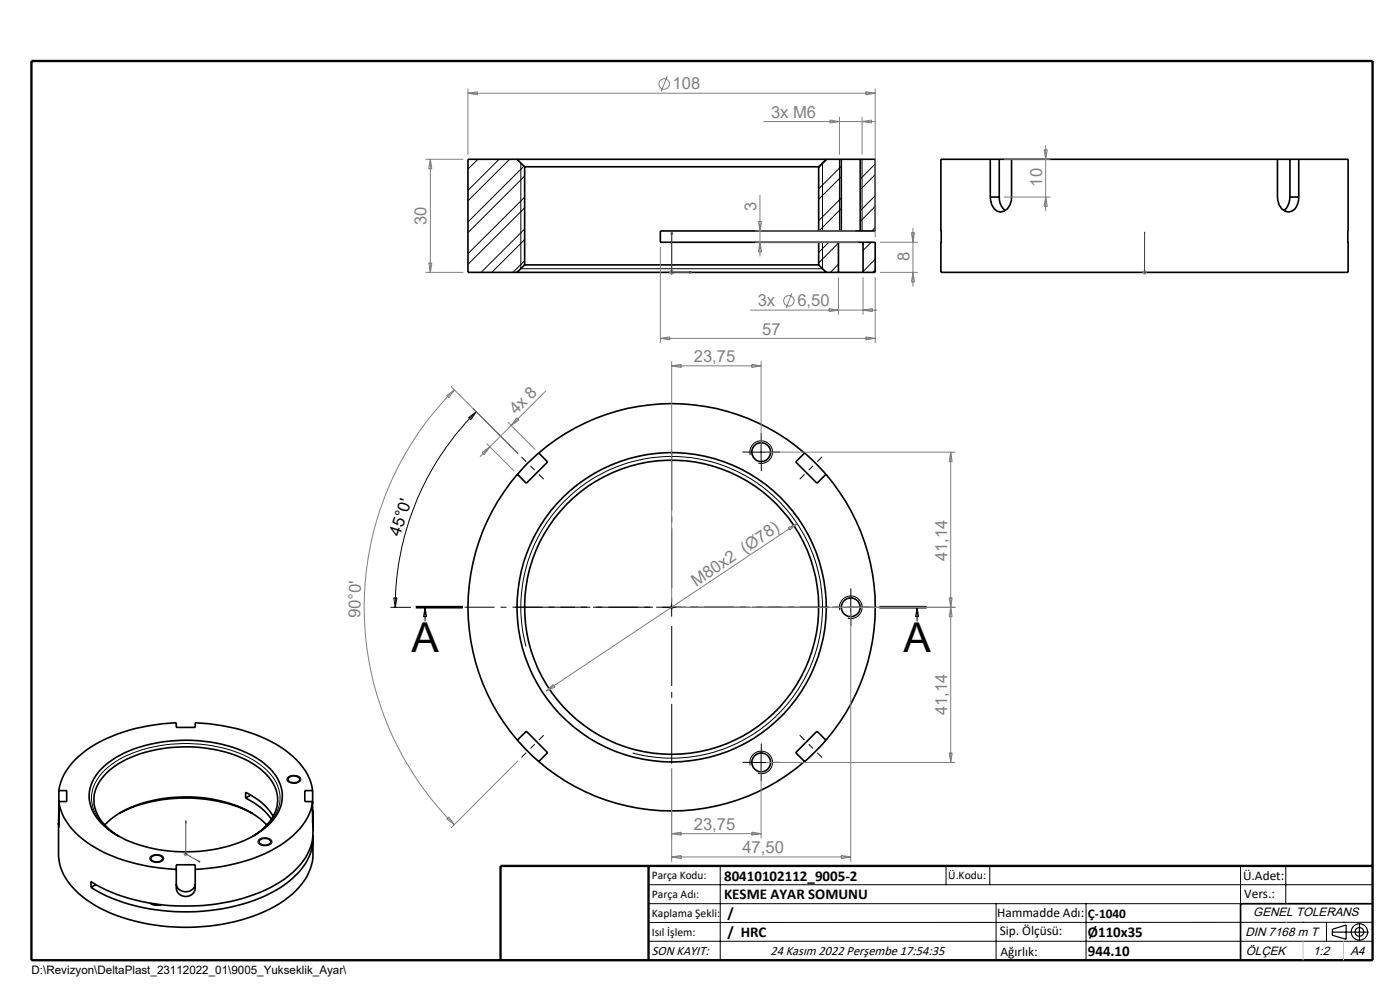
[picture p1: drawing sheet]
<svg xmlns="http://www.w3.org/2000/svg" width="297mm" height="210mm" viewBox="0 0 297 210" stroke-linecap="round" stroke-linejoin="round" font-family="sans-serif">
<g fill="none" stroke="#000" stroke-width=".35">
<path d="M109.7 33.8h65.6M109.7 33.8h-10.4v24h10.4M109.7 33.8l1.6 1.6M111.3 35.4h62.4M111.3 35.4v20.8M173.7 35.4v13.6M175.3 33.8h3.2M175.3 33.8l-1.6 1.6M178.5 33.8h4M178.5 33.8v15.2M182.5 33.8h3.2v15.2h-3.2M182.5 33.8v15.2"/>
<path d="M210.1 33.8h-10.5v24h86.4v-24h-10.5M210.1 33.8h4.5M210.1 33.8v8M212 33.8v8M214.6 33.8v8a2.97 2.97 0 0 1-2.4 3.2 2.76 2.76 0 0 1-2.1-3.2M214.6 33.8h56.4M271 33.8v8a3 3 0 0 0 2.3 3.2 2.44 2.44 0 0 0 2.2-2.5v-.7M271 33.8h4.5M273.6 33.8v8M275.5 33.8v8M109.7 57.8h65.6M111.3 56.2h62.4"/>
<path d="M111.3 56.2l-1.6 1.6M173.7 49h-33.6v2.4h33.6M173.7 56.2l1.6 1.6M173.7 51.4h4.2M173.7 51.4v4.8M173.7 49h4.8M175.3 57.8h2.6M177.9 51.4h5.2M177.9 57.8h5.2M177.9 51.4v6.4M178.5 49h4M183.1 51.4h2.6v6.4h-2.6"/>
<path d="M183.1 51.4v6.4M210.1 41.8h1.9M212 41.8a3.3 3.3 0 0 0 1.3 2.9M273.6 41.8a3.6 3.6 0 0 1-1.2 2.9M273.6 41.8h1.9M114.3 96.1a43.2 43.2 0 0 1 56.4 0M114.3 96.1l-2.4 2.1-2.2 2.4M114.3 96.1l1.9 1.9-4.5 4.5-2-1.9M170.7 96.1l1.6 1.4 2.9 3.1M170.7 96.1l-1.9 1.9 4.5 4.5 1.9-1.9M109.7 100.6a43.2 43.2 0 0 0 0 56.4M175.2 100.6a43.3 43.3 0 0 1 0 56.4"/>
<path d="M109.7 157l3 3.1 1.6 1.4M109.7 157l2-1.9 4.5 4.6-1.9 1.8M175.2 157l-2.9 3.1-1.6 1.4M175.2 157l-1.9-1.9-4.5 4.6 1.9 1.8M12.4 174.6v6.5a11.1 11.1 0 0 0 4.3 8.4 30.8 30.8 0 0 0 16.1 6.7 40.9 40.9 0 0 0 26.5-4.5 13.9 13.9 0 0 0 7.1-9.9v-3.9M12.5 167.7a13.7 13.7 0 0 1 6.8-9.2 36.7 36.7 0 0 1 18.1-5.2v1h4v-1a36.2 36.2 0 0 1 19.1 5.8 13.3 13.3 0 0 1 5.8 8.6M12.5 167.7h1.6v2.3h-1.6a13.7 13.7 0 0 0 6.8 9.3 37.8 37.8 0 0 0 18.1 5.1M12.5 167.7v7.2v-3.1M21.6 163a21.7 21.7 0 0 1 11.7-5.4 31.3 31.3 0 0 1 21.1 3.2 10.8 10.8 0 0 1 5.5 7.2 9 9 0 0 1-4.5 8.3 29.6 29.6 0 0 1-19.3 4.2 25.6 25.6 0 0 1-13.6-5 8.2 8.2 0 0 1-3.1-9.1l1.1-2.1zM22.2 175a20.5 20.5 0 0 1 12.2-5.6 29.4 29.4 0 0 1 19.2 3.2l1.6 1.1 1.4 1.3M25.3 177.4a9.7 9.7 0 0 1-5.4-7.4 9.2 9.2 0 0 1 5.1-7.9 30.4 30.4 0 0 1 23.8-2.3 15.9 15.9 0 0 1 9.2 6.5 7.3 7.3 0 0 1-1.6 8.9l-1.4 1.2-1.4 1M25.3 172.5a32.4 32.4 0 0 1 28.3 0"/>
<path d="M52.1 169.3a13.5 13.5 0 0 1 5.5 4.5M52.1 169.3v-1.2a13.4 13.4 0 0 1 5.9 5M53.2 168.7l-1.1 .6M55.1 178.2a1.64 1.64 0 0 1 2.3 .3 1.12 1.12 0 0 1-1.6 .7l-.5-.1-.3-.4zM61.2 165a1.6 1.6 0 0 1 2.4 .2 1.1 1.1 0 0 1-1.6 .8l-.5-.2-.4-.3zM66.3 167.7h-1.6v2.3h1.6a13.7 13.7 0 0 1-6.8 9.3 37.8 37.8 0 0 1-18.1 5.1M66.3 167.7l.1 7.2-.1-3.1M66.4 177.2a11 11 0 0 1-4.2 9 30.9 30.9 0 0 1-16.3 6.8 41.6 41.6 0 0 1-25.6-4.2l-1-.6M66.4 174.6a11.8 11.8 0 0 1-5.1 11.1 33.8 33.8 0 0 1-18.3 6.4 41.2 41.2 0 0 1-22.7-4.5l-1-.6v1.2M114.3 161.5a43.2 43.2 0 0 0 56.4 0M20.3 187.6l-1 .6M31.9 191.6l.8 .4 1.4-.1"/>
<path d="M32.1 181.8a1.65 1.65 0 0 1 2.4 .2 1.39 1.39 0 0 1-2.3 .5l-.2-.4zM37.4 183.4h4v5.1a2.04 2.04 0 0 1-2 1.7 2.04 2.04 0 0 1-2-1.7zM37.4 187.5a2.05 2.05 0 0 0 2 1.7 2.05 2.05 0 0 0 2-1.7M291.2 191.7h-28v12"/>
<circle cx="161.5" cy="95.9" r="2"/>
<circle cx="142.5" cy="128.8" r="32.8"/>
<circle cx="142.5" cy="128.8" r="31.2"/>
<circle cx="180.5" cy="128.8" r="1.99"/>
<circle cx="161.5" cy="161.7" r="1.99"/>
</g>
<g fill="none" stroke="#000" stroke-width=".21">
<path d="M101.4 33.8l-2.1 2.1M105.9 33.8l-6.6 6.6M108.1 33.8l-8.8 8.8M110.5 34.6v22.4h64v-5.6M111.2 35.2l-11.9 11.9M111.3 37.4l-12 11.9M174.5 34.6v14.4M175.5 33.8l-1.8 1.8M178.1 33.8v15.2M178.5 35.3l-4.8 4.8M178.5 37.5l-4.8 4.8M182.9 33.8v15.2"/>
<path d="M185.7 34.8l-3.2 3.2M185.7 37l-3.2 3.2M111.3 41.8l-12 12M111.3 48.6l-9.2 9.2M111.3 55.3l-2.5 2.5M111.3 44.1l-12 12M111.3 50.8l-7 7M175.8 51.4l-2.1 2.1M177.9 56l-1.7 1.8M177.9 51.6l-4.2 4.2M178.5 42l-4.8 4.8M178.5 48.7l-.3 .3"/>
<path d="M178.5 44.2l-4.8 4.8M184.8 51.4l-1.7 1.7M185.7 55l-2.6 2.6M185.7 57.2l-.6 .6M185.7 41.5l-3.2 3.2M185.7 48.3l-.7 .7M185.7 43.8l-3.2 3.2M99.4 88.6l1.6-1.3-1.1 1.7zM100.3 86.6l9.6 9.6M101 87.3a58.5 58.5 0 0 0-17.1 41.5M159.2 96.5a2.39 2.39 0 0 1 2.1-3 2.39 2.39 0 0 1 2.6 2.6 2.39 2.39 0 0 1-3 2.1M159.5 95.9h4"/>
<path d="M161.5 93.9v4M82.8 128.8h4.4M83.5 126.8h.7l-.3 2zM88.2 128.8h10M88.2 129h10M88.2 128.6h10M90.2 128.8v3M90.2 128.8l.3 2h-.6zM111.6 137.1a32 32 0 0 1 28.1-40.2 32 32 0 0 1 34.7 34.7 32 32 0 0 1-40.2 28.1M140.5 128.8h4M142.5 126.8v4M178.2 129.4a2.4 2.4 0 0 1 2.1-3 2.4 2.4 0 0 1 2.6 2.7 2.4 2.4 0 0 1-3.1 2.1"/>
<path d="M178.5 128.8h4M180.5 126.8v4M186.6 128.6h10zM186.6 128.8h10M186.6 129h10M194.6 128.8l.3 2h-.7zM194.6 128.8v3M161.5 159.7v4M53.7 177.3a10.4 10.4 0 0 0 5.7-7.7 8.3 8.3 0 0 0-3.4-6.8 25.7 25.7 0 0 0-16-5.1 27.9 27.9 0 0 0-16.4 4.5 8.6 8.6 0 0 0-4.1 8.1 10.5 10.5 0 0 0 5.6 7M54.9 178.2a1.94 1.94 0 0 1 2.8 .2 1.29 1.29 0 0 1-1.7 1 .93 .93 0 0 1-1-.2 .93 .93 0 0 1-.1-1zM61.2 164.8a1.96 1.96 0 0 1 2.6 .4 1.37 1.37 0 0 1-2 .9l-.6-.2a.63 .63 0 0 1-.3-.5 .63 .63 0 0 1 .3-.6zM159.2 162.3a2.39 2.39 0 0 1 2.1-3 2.39 2.39 0 0 1 2.6 2.6 2.39 2.39 0 0 1-3 2.1"/>
<path d="M159.5 161.7h4M31.9 181.7a1.98 1.98 0 0 1 2.8 .3 1.29 1.29 0 0 1-1.6 1l-1.2-.5-.2-.4zM137.6 187.7h153.6M137.6 191.7h153.6M137.6 199.7h153.6M152.8 183.7v20M200.7 183.7v4M210 183.7v4M211.3 191.7v12M230.4 191.7v12M263.2 183.7v20M272.8 183.7v8"/>
<path d="M276.4 195.6h.1M281.4 195.6v4.1M285 195.6h.1M291.2 195.6l-153.6 .1"/>
</g>
<g fill="none" stroke="#808080" stroke-width=".21">
<path d="M99.3 18.8v14M99.3 19.8h86.4M99.3 19.8l2-.3v.6zM141.5 16.2l-1.2 3.2M183.7 19.5l2 .3-2 .3zM185.7 18.8v31.6M90.3 33.8h8M91.3 33.8v24M91.3 33.8l.3 2h-.7zM162 25.8h23.9M176.1 25.5l2 .3-2 .3zM178.1 24.8v8"/>
<path d="M182.9 24.8v8M182.9 25.8l2-.3v.6zM213 33.8h9.8M221.5 31.8h.7l-.4 2zM221.8 30.8v14M90.3 57.8h8M90.9 55.8h.7l-.3 2zM140.1 52.4v20.4M142 57.8h1M142.1 57.4l.7 .7M142.5 57.3v1M142.8 57.4l-.7 .7"/>
<path d="M160.2 51.4h21.9M160.2 49h21.3M160.9 47h.7l-.4 2zM161.2 41.3v13.1M161.2 51.4l.4 2h-.7zM177.9 58.8v8M183.1 58.8v8M185.7 58.8v14M186.7 57.8h8M186.7 51.4h8M193.4 49.4h.6l-.3 2zM193.7 48.4v12.4"/>
<path d="M193.7 57.8l.3 2h-.6zM213 41.8h9.8M221.8 41.8l.4 2h-.7zM242.3 57.8h1M242.5 57.4l.7 .7M242.8 57.3v1M243.2 57.4l-.7 .7M140.1 71.8l2-.3v.6zM140.1 71.8h45.6M142.5 76.6v51.2M142.5 77.6l2-.3v.7zM142.5 77.6h19"/>
<path d="M159.1 65.8h27M159.5 77.3l2 .3-2 .4zM161.5 76.6v18.3M168 62.2l-1.3 3.2M175.9 65.5l2 .3-2 .3zM183.1 65.8l2-.3v.6zM183.7 71.5l2 .3-2 .3zM94.8 83.9l1.6-1.2-1.2 1.7zM95.7 82l14.2 14.2M96.4 82.7a65.1 65.1 0 0 0 0 92.2M102.3 96l1.6-1.2-1.2 1.6zM103.2 94.1l5.8 5.8"/>
<path d="M107.7 89.6l5.9 5.8M109.6 88.6l.5 .5-1.7 1.2zM115.8 82.9l-14 14M162.5 95.9h40.2M201.7 95.9v65.8M201.7 95.9l.3 2h-.6zM167.3 111.9l1.8-.9-1.5 1.4zM169.1 111l-53.2 35.6M142 128.8h1M142.1 128.5l.7 .7M142.5 128.3v1M142.8 128.5l-.7 .7"/>
<path d="M143.5 128.8h59.2M180.5 129.8v53M201.4 126.8h.6l-.3 2zM201.7 128.8l.3 2h-.6zM115.9 146.6l1.5-1.4 .3 .6zM201.4 159.7h.6l-.3 2zM94.8 173.7l.4-.4 1.2 1.6zM109.9 161.4l-14.2 14.2M142.5 163v19.8M142.5 176.8h19M142.5 176.8l2-.3v.7zM159.5 176.5l2 .3-2 .4z"/>
<path d="M161.5 162.7v15.2M162.5 161.7h40.2M38.9 181.1h1M39.1 180.8l.7 .7M39.4 180.6v1M39.8 180.8l-.7 .7M142.5 181.8l2-.3v.6zM142.5 181.8h38M178.5 181.5l2 .3-2 .3z"/>
<circle cx="140.9" cy="17.8" r="1.1"/>
<circle cx="167.3" cy="63.8" r="1.11"/>
</g>
<g fill="none" stroke="#000" stroke-width=".25">
<path d="M282.6 197.7h7.8M282.6 197.1l3-.9v3l-3-.8zM288.4 195.8v3.8M106.2 203.7h185"/>
<circle cx="288.4" cy="197.7" r="1.74"/>
<circle cx="288.4" cy="197.7" r=".93"/>
</g>
<g fill="none" stroke="#00f" stroke-width=".21">
<path d="M142.5 49.2v8.6h4.3M142.5 49.2l.1 .4h-.2zM146.3 57.7l.5 .1-.5 .1zM242.8 57.7v.2zM242.8 49.2v.4v-.4M242.8 57.8h.1M242.8 49.2v8.6M142.4 128.8h.2zM142.5 128.8h.1M142.5 128.8h4.3M146.8 128.8h-.5h.5M39.4 174.1v7l3 1.8"/>
<path d="M39.4 174.1l.1 .4-.2-.1zM42.2 182.6l.2 .3-.2-.1z"/>
</g>
<path d="M138.5 128.8h-29.2M142.5 124.8v-29.2M142.5 132.8v29.2M146.5 128.8h29.2" fill="none" stroke="#000" stroke-width=".21" stroke-dasharray="15.2 1.3 1.3 1.3" stroke-dashoffset="2.5" stroke-linecap="butt"/>
<path d="M159.5 95.9h-2M161.5 93.9v-2M161.5 97.9v2M163.5 95.9h2M178.5 128.8h-2M180.5 126.8v-2M180.5 130.8v2M182.5 128.8h2M161.5 159.7v-2M159.5 161.7h-2M161.5 163.7v2M163.5 161.7h2" fill="none" stroke="#000" stroke-width=".21" stroke-dasharray="15.2 1.3 1.3 1.3" stroke-linecap="butt"/>
<path d="M110.6 96.9l4.7 4.7M174.4 96.9l-4.7 4.7M110.6 160.7l4.7-4.7M174.4 160.7l-4.7-4.7" fill="none" stroke="#000" stroke-width=".21" stroke-dasharray="15.2 1.3 1.3 1.3" stroke-dashoffset="13.8" stroke-linecap="butt"/>
<path d="M88.2 128.8h108.4" fill="none" stroke="#000" stroke-width=".21" stroke-dasharray="6.3 1.3 1.3 1.3" stroke-dashoffset="-.2" stroke-linecap="butt"/>
<path d="M6.7 12.9h284.5v190.8h-284.5zM137.6 183.7v20M291.2 183.7h-185v20" fill="none" stroke="#000" stroke-width=".5"/>
<path d="M276.4 199.7v4M285 199.7v4" fill="none" stroke="#c0c0c0" stroke-width=".21"/>
<path d="M272.8 195.6h.1" fill="none" stroke="#c0c0c0" stroke-width=".25"/>
<g fill="#00f">
<path d="M146.3 128.8h.5zM142.4 128.8h.2z"/>
<path d="M42.2 182.6l.2 .3-.2-.1zM39.4 174.1l.1 .4-.2-.1z"/>
<path d="M242.8 57.7v.2zM242.8 49.2v.4z"/>
<path d="M146.3 57.7l.5 .1-.5 .1zM142.5 49.2l.1 .4h-.2zM146.3 57.7l.5 .1-.5 .1zM142.5 49.2l.1 .4h-.2z"/>
</g>
<g font-size="8.7">
<text x="87.3" y="138.3">A</text>
<text x="191.7" y="138.3">A</text>
</g>
<g font-size="3.5" fill="#808080">
<text x="142.7" y="19">108</text>
<text x="163.6" y="25">3x M6</text>
<text x="221.1" y="39.6" transform="rotate(-90 221.1 39.6)">10</text>
<text x="90.5" y="47.7" transform="rotate(-90 90.5 47.7)">30</text>
<text x="160.5" y="44.9" transform="rotate(-90 160.5 44.9)">3</text>
<text x="192.9" y="55.3" transform="rotate(-90 192.9 55.3)">8</text>
<text x="160.7" y="65">3x</text>
<text x="169.2" y="65">6,50</text>
<text x="161.7" y="71">57</text>
<text x="147.2" y="76.8">23,75</text>
<text x="109.5" y="88.1" transform="rotate(-45 109.5 88.1)">4x 8</text>
<text x="200.9" y="119.1" transform="rotate(-90 200.9 119.1)">41,14</text>
<text x="147.7" y="124.4" transform="rotate(-34 147.7 124.4)">M80x2 (Ø78)</text>
<text x="76.4" y="131.1" transform="rotate(-89 76.4 131.1)">90°0'</text>
<text x="200.9" y="151.8" transform="rotate(-90 200.9 151.8)">41,14</text>
<text x="147.2" y="176">23,75</text>
<text x="157.5" y="181">47,50</text>
</g>
<text font-size="3.5" x="84.8" y="113.9" transform="rotate(-72 84.8 113.9)">45°0'</text>
<g font-size="3.2">
<text x="153.6" y="190.8">KESME AYAR SOMUNU</text>
<text x="153.6" y="186.8">80410102112_9005-2</text>
<text x="154.3" y="194.8">/</text>
<text x="154.3" y="198.8">/ HRC</text>
<text x="230.8" y="198.7">Ø110x35</text>
<text x="230.8" y="202.8">944.10</text>
</g>
<g font-size="2.8">
<text x="263.7" y="186.7">Ü.Adet:</text>
<text x="263.9" y="190.5">Vers.:</text>
<text x="211.5" y="194.5">Hammadde Adı:</text>
<text x="230.8" y="194.7">Ç-1040</text>
<text x="138.3" y="202.6">SON KAYIT:</text>
<text x="163.4" y="202.6">24 Kasım 2022 Perşembe 17:54:35</text>
<text x="212.1" y="198.4">Sip. Ölçüsü:</text>
<text x="212.2" y="202.7">Ağırlık:</text>
</g>
<g font-size="2.6">
<text x="265.9" y="194.4">GENEL TOLERANS</text>
<text x="264.2" y="198.5">DIN 7168 m T</text>
<text x="264.3" y="202.6">ÖLÇEK</text>
<text x="278.5" y="202.6">1:2</text>
<text x="286.5" y="202.6">A4</text>
</g>
<g font-size="2.5">
<text x="138.3" y="186.4">Parça Kodu:</text>
<text x="138.3" y="190.5">Parça Adı:</text>
<text x="201.2" y="186.5">Ü.Kodu:</text>
<text x="138.3" y="194.5">Kaplama Şekli:</text>
<text x="138.3" y="198.6">Isıl İşlem:</text>
<text x="6.7" y="206.7">D:\Revizyon\DeltaPlast_23112022_01\9005_Yukseklik_Ayar\</text>
</g>
</svg>
